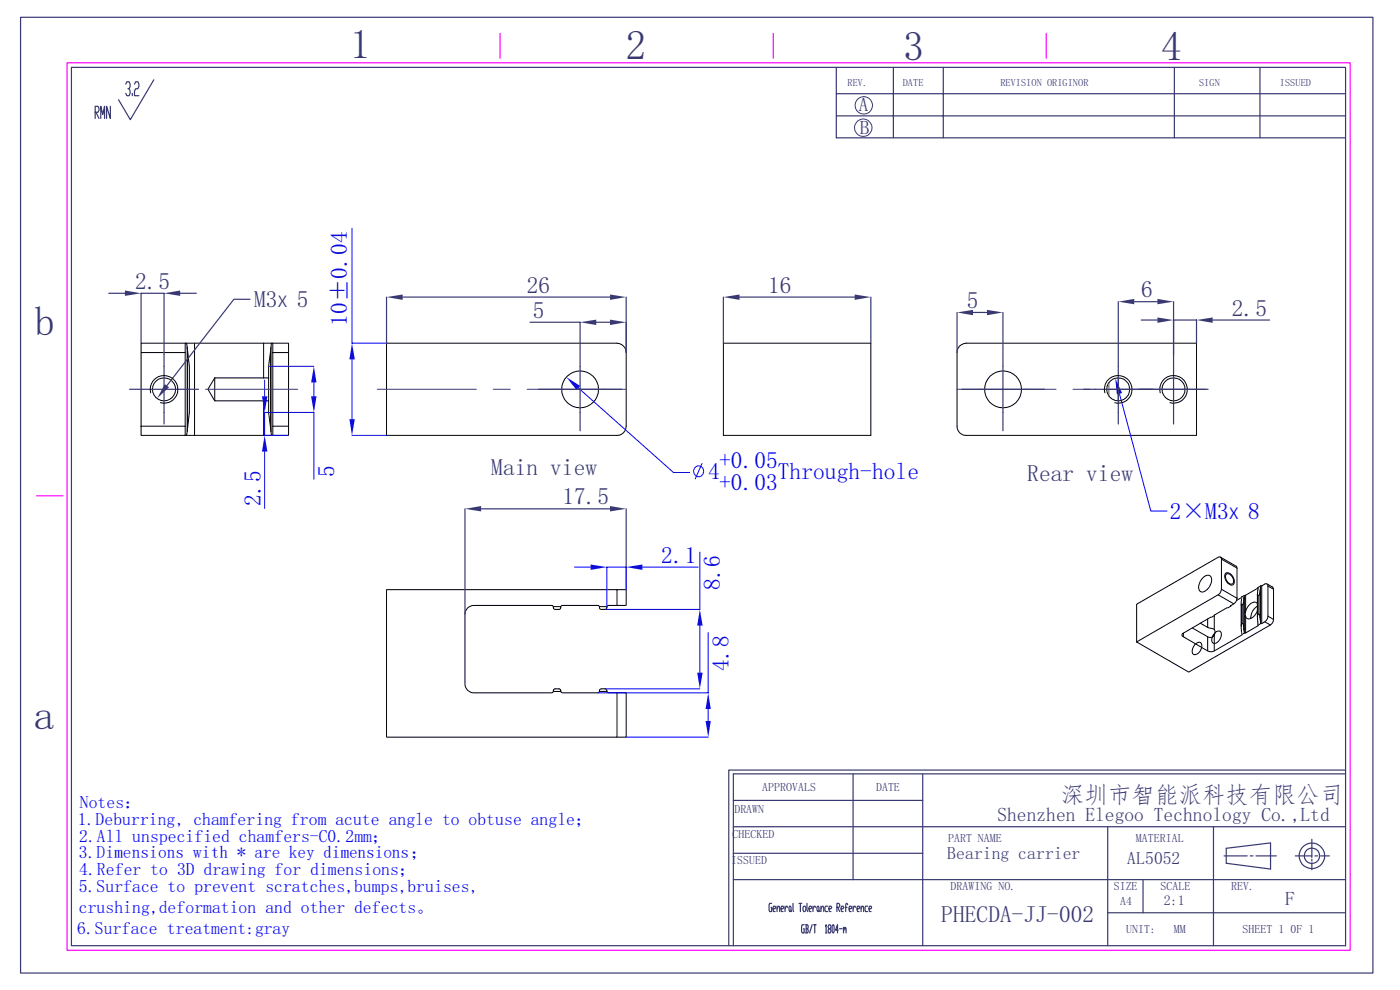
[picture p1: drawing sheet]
<svg xmlns="http://www.w3.org/2000/svg" width="297mm" height="210mm" viewBox="0 0 297 210" stroke-linecap="round" stroke-linejoin="round" font-family="sans-serif">
<path d="M14.2 13.3h272.2v188.3h-272.2zM106.1 7.1v5.2M164 7.1v5.2M222 7.1v5.2M7.7 105.2h5.6" fill="none" stroke="#f0f" stroke-width=".25"/>
<g fill="none" stroke="#393972" stroke-width=".25">
<path d="M4.4 3.7h286.9v202.7h-286.9zM15.2 14.3h270.3v186.3h-270.3zM26.7 17.8l.2-.5h.5l.2 1-.2 .5h-.3M27.4 18.8l.2 .5-.2 1h-.5l-.2-.5M28.1 19.8v.5M28.5 17.8l.3-.5h.5l.2 1-.2 .5h-.5l-.3 .5v1h1M32.6 16.9l-5 8.5-2.5-4.2M177.4 14.3v14.9h108.1M177.4 19.9h108.1M189.5 14.3v14.9M200.1 14.3v14.9M249.1 14.3v14.9"/>
<path d="M267.3 14.3v14.9M20.2 23.8h.6l.2-.4-.2-.9h-.6v2.6M20.4 23.8l.6 1.3M21.4 25.1v-2.6l.4 1.8 .4-1.8v2.6M23.4 22.5v2.6l-.8-2.6v2.6M177.4 24.6h108.1M82 63v9.8M85.4 63h44M132.8 63v11.7M155.6 175.4h129.9M155.6 169.8h40.1M181 164.2v22.4"/>
<path d="M195.7 164.2v36.4M235 175.4v25.2M257.4 175.4v25.2M260.1 179.9l9.4-1.1v5.5l-9.4-1.2zM278.3 178v3.9M285.5 163.3h-130.9v37.3M285.5 164.2h-129.9v36.4M155.6 186.6h129.9M155.6 181h40.1M163.7 191.6h-.4l-.1 .3 .1 1.5h.4v-.9h-.1M164 192.8h.4l.1-.3-.1-.3h-.3l-.1 .3 .1 .9h.3M164.8 192.8l.5-.6 .1 1.2"/>
<path d="M164.8 192.2v1.2M165.7 192.8h.4l.1-.3-.1-.3h-.3l-.1 .3 .1 .9h.3M166.5 192.2v1.2M167.1 192.5l-.3-.3-.3 .6M167.5 192.2h.2l.1 .3-.1 .9h-.2l-.1-.3zM167.8 193.1l.1 .3M168.2 191.6l.2 1.8M169.5 191.6h.6M169.8 191.6v1.8M170.5 192.2h.3l.1 .3v.6l-.1 .3h-.3l-.2-.3v-.6zM170.6 196.2h-.4l-.1 .3 .1 1.4h.4v-.9h-.1M170.9 196.2h.4l.1 .3-.1 .5"/>
<path d="M171 197h.3l.1 .6-.1 .3h-.4M171 196.2v1.7M171.2 191.6v1.5l.2 .3M171.6 192.8h.4l.2-.3-.2-.3h-.2l-.2 .3v.6l.2 .3h.2M172.3 196.2l-.6 1.7M172.5 192.2v1.2M172.6 196.2h.5M172.8 196.2v1.7M173.1 192.5l-.3-.3-.3 .6M173.5 192.2l.2 .3-.1 .9-.3-.3v-.6zM173.7 193.1l.2 .3M174.2 192.8l.4-.6 .2 .3v.9"/>
<path d="M174.2 192.2v1.2M175.1 196.5l.2-.3v1.7M175.1 197.9h.3M175.6 192.2h-.4l-.2 .3v.6l.2 .3h.4M175.9 192.8h.4l.1-.3-.1-.3h-.3l-.1 .3v.6l.1 .3h.3M175.9 197l-.2-.5 .2-.3h.2l.2 .5-.6 .6 .2 .6h.2l.2-.3-.2-.6M176.7 196.2l.3 .3-.2 1.4-.3-.3v-1.1zM177.5 192.5h.5l.1-.3-.1-.6h-.5v1.8M177.7 192.5l.4 .9M177.8 197.3h-.6l.5-1.1v1.7M178.1 197h.5M178.4 192.8h.5l.1-.3-.1-.3h-.3l-.2 .3 .2 .9h.3"/>
<path d="M178.9 197l.2-.3 .1 .6M178.9 196.7v1.2M179.2 197l.2-.3 .1 1.2M179.3 192.5h.4M179.8 191.9l-.1-.3h-.2l-.1 1.8M180.1 192.8h.5l.1-.3-.1-.3h-.3l-.2 .3 .2 .9h.3M181 192.2v1.2M181.5 192.5l-.1-.3h-.2l-.2 .6M181.8 192.8h.4l.2-.3-.2-.3h-.3l-.1 .3 .1 .9h.3M182.7 192.8l.2-.6h.2l.1 1.2M182.7 192.2v1.2M184.1 192.2h-.5l-.1 .3 .1 .9h.5"/>
<path d="M184.4 192.8h.4l.1-.3-.1-.3h-.3l-.1 .3 .1 .9h.3M235 193.6h50.5M242.5 186.6v7M259.7 181.6h4.9M265.2 181.6h.6M266.4 181.6h4.4M274.8 181.6h3.5M278.3 182.3v.4M278.3 183v1.5M278.9 181.6h.6M280.2 181.6h1.8"/>
<circle cx="278.3" cy="181.6" r="2.71"/>
<circle cx="278.3" cy="181.5" r="1.63"/>
</g>
<g fill="none" stroke="#393972" stroke-width=".21">
<circle cx="183.1" cy="27.1" r="1.86"/>
<circle cx="183.3" cy="22.4" r="1.86"/>
</g>
<g fill="none" stroke="#000" stroke-width=".21">
<path d="M82 72.8h48.9a2.03 2.03 0 0 1 1.9 2v15.6a1.95 1.95 0 0 1-1.9 2h-48.9zM258.9 118.2l3.3 1.9 .2 .4M259.1 118.6a.43 .43 0 0 0-.2-.4 .43 .43 0 0 0-.5 0l-17.3 10v8M259.1 118.6l3.3 1.9v6.4M259.1 118.6v6.4M251 134.3v.8M252.9 133.2l3.3 1.9v3M253.5 136.7l.8-.5 .4 .1a1.69 1.69 0 0 1-1.5 2.5 1.5 1.5 0 0 1 .3-2.1zM254.6 132.2l1.6 .9M254.9 122.8a1.27 1.27 0 0 1 2-.4 2.63 2.63 0 0 1-2 3.2 1.48 1.48 0 0 1-.2-2.3zM256.2 133.1l1.4 .4M256.2 131.3v1.8"/>
<path d="M257.6 133.5l.2 .4-.2 .8v3.4M257.6 134.7a.97 .97 0 0 1-1.4 .4M257.6 130.6v2.9M257.6 130.5v.1M257.6 130.6l-6.7 3.8-.2 .2 .2 .4 5.3 3.1 .9 .1 6.3-3.6M257.6 134.5l-.2 .5M257.7 134.3l.4-.3 .7-.1a1.78 1.78 0 0 1-1.1 2.6l-.4-.1a1.46 1.46 0 0 1 .4-2.1zM258.4 126.2l-17.3 10M259.1 125l-.3 .9-.4 .3 3.3 1.9M259.1 125l3.3 1.9M260.1 121.5a1.69 1.69 0 0 1 1.5 2.6 1.73 1.73 0 0 1-1.7-2.3zM260.2 121.8a1.36 1.36 0 0 1 1.3 .6 1.36 1.36 0 0 1 0 1.5 1.44 1.44 0 0 1-1.3-2.1z"/>
<path d="M261.1 128.6l-3.5 1.9M261.1 128.5v.1M261.7 128.1l-.6 .4M262.4 126.9l-.1 .5-.6 .7M263.3 128.1v4.8M263.4 132.4v2.2M263.4 126.7l-1.1 .7M263.7 132.2l.2 1.3M263.7 132.2l-.3 .2M263.7 128.3v3.9M263.7 128.3l-.3 .1M263.9 133.5l.1 .8"/>
<path d="M263.9 126.9v-.3v3.2M263.9 126.9l-.2 1.4M263.9 126.9v6.6M263.9 129.8v1M263.9 129.8h.3M264 126.3l-.6 .3v.2v5.6M264 126.3l-.1 .3M264 134.3l-.6 .3M264.2 129.8v1M264.2 130.8h-.3v3.1M264.2 130.8v3.5M264.2 126.3h-.2"/>
<path d="M266.7 129.5v.2a2 2 0 0 1-2.1 1.5l-.4-.4M266.7 128a1.15 1.15 0 0 0-1.8 .4l-.7 1.4M266.7 128.6a2.96 2.96 0 0 0-1.4 2.6M266.7 126.1v4.8M266.8 130.4l.1 2.2M266.9 132.6v.1l-2.7 1.6h-.2M266.9 132.6l1.4-.7 1.2 .7-17.3 10-11.1-6.4M266.9 124.7l-2.7 1.6v3.5M267.1 130.2l.3 1.4M267.1 130.2l-.3 .2M267.1 126.3v3.9M267.1 126.3l-.3 .1"/>
<path d="M267.4 131.6l.1 .7M267.4 124.9l-.3 1.4M267.4 124.6v7M267.4 124.6v7.3M267.5 124.3l-.1 .3M267.5 124.3l-.6 .3-.2 1.5 .1 4.3M267.5 124.3h.2M268.8 123.9l1.2 .6 .2 .5M269 130.7l-.1 .5-.6 .7M269 124.3a.43 .43 0 0 0-.2-.4 .43 .43 0 0 0-.5 0l-.6 .4v8M269 124.3l1.2 .7v6.4M269 130.7l1.2 .7"/>
<path d="M269 124.3v6.4M270.2 131.4l-.1 .5-.6 .7"/>
<circle cx="123.1" cy="82.6" r="3.9"/>
</g>
<path d="M263.4 126.7v.2M263.4 134.2v.5M266.9 124.7v.2M266.9 132.2v.5" fill="none" stroke="#f00" stroke-width=".21"/>
<g fill="#393972">
<path d="M82 63l3.4-.5v1.1z"/>
<path d="M129.4 62.5l3.4 .5-3.4 .6z"/>
</g>
<path d="M74.7 48.4v24.4h7.3M74.7 76.2v12.7M74.7 92.4h7.3" fill="none" stroke="#00f" stroke-width=".21"/>
<g fill="#00f">
<path d="M74.1 88.9h1.2l-.6 3.5z"/>
<path d="M74.7 72.8l.6 3.4h-1.2z"/>
</g>
<g fill="none" stroke="#00f" stroke-width=".21">
<path d="M122.7 82.3l20.2 17.9h3.4M148.9 98.3l-1.4 3.3"/>
<circle cx="148.2" cy="99.9" r="1.12"/>
</g>
<path d="M120.1 80l3 1.9-.8 .8z" fill="#00f"/>
<path d="M112.4 68.4h10.7v5.3M126.5 68.4h2.9M132.8 68.4v6.3" fill="none" stroke="#393972" stroke-width=".25"/>
<g fill="#393972">
<path d="M129.4 67.8l3.4 .6-3.4 .5z"/>
<path d="M123.1 68.4l3.4-.6v1.1z"/>
</g>
<path d="M123.1 73.8v8.8h-8.8M131.9 82.6h-8.8v8.8M98.6 107.9v22.4M102.1 107.9h27.3M132.8 107.9v17.1" fill="none" stroke="#393972" stroke-width=".25"/>
<path d="M80.1 82.6h20.9M104.6 82.6h3.6M111.8 82.6h21" fill="none" stroke="#393972" stroke-width=".21"/>
<path d="M82 125.1h48.9v3.3h-2l-.2 .3h-1.5l-.2-.3h-7.8l-.2 .3h-1.6l-.2-.3h-16.6a1.88 1.88 0 0 0-2 2v14.6a1.88 1.88 0 0 0 2 2h16.4l.4-.3h1.6l.3 .3h7.5l.4-.3h1.5l.4 .3h1.8v9.4h-48.9zM117.4 128.7v.4l.2 .1 1 .1a.42 .42 0 0 0 .4-.6M127.2 128.7v.4l.2 .1 1 .1a.42 .42 0 0 0 .3-.6M130.9 125.1h1.9v3.3h-1.9M117.4 146.7a.4 .4 0 0 1 .4-.6h.8a.4 .4 0 0 1 .4 .6M127.2 146.7a.4 .4 0 0 1 .4-.6h.8a.4 .4 0 0 1 .3 .6M130.9 147h1.9v9.4h-1.9" fill="none" stroke="#000" stroke-width=".21"/>
<g fill="#393972">
<path d="M98.6 107.9l3.5-.6v1.2z"/>
<path d="M129.4 107.3l3.4 .6-3.4 .6z"/>
</g>
<path d="M121.9 120.3h3.4M132.8 125v-4.7h-4.1v8.4M136.3 120.3h11.8" fill="none" stroke="#00f" stroke-width=".21"/>
<g fill="#00f">
<path d="M125.3 119.7l3.4 .6-3.4 .6z"/>
<path d="M132.8 120.3l3.5-.6v1.2z"/>
</g>
<path d="M148.5 117.1v12.2h-20.1M148.5 132.7v10M128.4 146.1h20.1" fill="none" stroke="#00f" stroke-width=".21"/>
<g fill="#00f">
<path d="M147.9 142.7h1.2l-.6 3.4z"/>
<path d="M148.5 129.3l.6 3.4h-1.2z"/>
</g>
<path d="M150.2 134.2v12.8h-23.4M132.9 156.4h17.3M150.2 150.4v2.5" fill="none" stroke="#00f" stroke-width=".21"/>
<g fill="#00f">
<path d="M149.7 152.9h1.1l-.6 3.5z"/>
<path d="M150.2 147l.6 3.4h-1.1z"/>
</g>
<path d="M153.5 72.8h31.2v19.6h-31.2z" fill="none" stroke="#000" stroke-width=".21"/>
<path d="M153.5 63v9.8M156.9 63h24.4M184.7 63v9.8" fill="none" stroke="#393972" stroke-width=".25"/>
<g fill="#393972">
<path d="M181.3 62.5l3.4 .5-3.4 .6z"/>
<path d="M153.5 63l3.4-.5v1.1z"/>
</g>
<g fill="none" stroke="#000" stroke-width=".21">
<path d="M203.6 73.4l.9-.5 .5-.1h48.8v19.6h-48.8a1.88 1.88 0 0 1-2-2v-15.6l.1-.5zM237.2 80.2v4.8"/>
<circle cx="212.8" cy="82.6" r="3.9"/>
<circle cx="237.2" cy="82.6" r="2.44"/>
<circle cx="248.9" cy="82.6" r="2.44"/>
</g>
<path d="M235.2 81.1v3" fill="none" stroke="#f00" stroke-width=".21"/>
<path d="M237.2 64v11.2M240.6 64h4.9M249 64v11.2" fill="none" stroke="#393972" stroke-width=".25"/>
<g fill="#393972">
<path d="M237.2 64l3.4-.6v1.1z"/>
<path d="M245.5 63.4l3.5 .6-3.5 .5z"/>
</g>
<path d="M242.1 67.9h3.4M253.8 72.8v-4.9h-4.8v7.3M257.3 67.9h12" fill="none" stroke="#393972" stroke-width=".25"/>
<g fill="#393972">
<path d="M245.5 67.3l3.5 .6-3.5 .6z"/>
<path d="M253.8 67.9l3.5-.6v1.2z"/>
</g>
<path d="M203 66.3v8.4M206.4 66.3h3M212.8 66.3v7.4" fill="none" stroke="#393972" stroke-width=".25"/>
<g fill="#393972">
<path d="M209.4 65.7l3.4 .6-3.4 .6z"/>
<path d="M203 66.3l3.4-.6v1.2z"/>
</g>
<path d="M237.5 83.6l6.6 24.8h3.5" fill="none" stroke="#00f" stroke-width=".21"/>
<path d="M236.6 80.2l1.4 3.2-1.1 .3z" fill="#00f"/>
<path d="M23.1 62.2h3.4M29.9 72.8v-10.6h4.9v13M38.2 62.2h3.5M212.8 73.8v8.8h-8.8M237.2 75.3v7.3h-7.3M249 75.3v7.3h-4.9M221.6 82.6h-8.8v8.8M241.6 82.6h3M242.1 82.6h-4.9v7.3M256.3 82.6h-7.3v7.3" fill="none" stroke="#393972" stroke-width=".25"/>
<g fill="none" stroke="#000" stroke-width=".21">
<path d="M39.3 74.8h-9.4v15.6M39.3 72.8h-9.4v2M39.3 72.8h.3l.1 .8M39.3 72.8v19.6M39.6 72.8h1.7v19.6M39.7 73.6v18l-.1 .8M39.7 73.6l.1 17.1M39.8 74.4l.4 3.3v9.8l-.4 3.2M41.3 72.8h14.6M57.4 74.4l-.4 3.3v9.8l.4 3.2M57.5 73.6l-.1 17.1M57.6 72.8l-.1 18.8"/>
<path d="M57.6 72.8h-1.7v7.4M57.6 72.8h.3M57.9 74.8h3.3v15.6M57.9 72.8h3.3v2M57.9 72.8v17.6M29.9 90.4v2h9.4M29.9 90.4h9.4M39.3 92.4h16.6M39.8 90.7l-.1 .9M45.6 80.2v4.8h10.3M45.6 80.2l-1.5 2.4 1.5 2.4M45.6 80.2h10.3"/>
<path d="M55.9 80.2h1.1M55.9 85v7.4h1.7M57 85h-1.1M57.4 90.7l.2 1.7M57.6 92.4h.3M57.9 90.4h3.3v2h-3.3zM234.4 83.3a2.93 2.93 0 0 1 2.6-3.6 2.93 2.93 0 0 1 3.1 3.1 2.93 2.93 0 0 1-3.6 2.6M246.1 83.3a2.93 2.93 0 0 1 2.6-3.6 2.93 2.93 0 0 1 3.2 3.1 2.93 2.93 0 0 1-3.7 2.6"/>
<circle cx="34.8" cy="82.6" r="2.45"/>
</g>
<path d="M203 82.6h21M227.6 82.6h3.6M234.8 82.6h21" fill="none" stroke="#393972" stroke-width=".21"/>
<g fill="#393972">
<path d="M34.8 62.2l3.4-.6v1.2z"/>
<path d="M26.5 61.6l3.4 .6-3.4 .6z"/>
</g>
<path d="M53 63.5h-3.4l-14.2 18.3" fill="none" stroke="#393972" stroke-width=".25"/>
<path d="M35 81.5l.9 .7-2.6 2.3z" fill="#393972"/>
<path d="M56.1 80.6v3.5M56.1 95.8v12M56.9 87.5h-.8v4.9h5" fill="none" stroke="#00f" stroke-width=".21"/>
<g fill="#00f">
<path d="M55.6 84.1h1.1l-.6 3.4z"/>
<path d="M56.1 92.4l.6 3.4h-1.1z"/>
</g>
<path d="M57.1 77.7h9.5M57.1 87.5h9.5v14.2M66.6 81.1v3" fill="none" stroke="#00f" stroke-width=".21"/>
<g fill="#00f">
<path d="M66.6 77.7l.5 3.4h-1.1z"/>
<path d="M66 84.1h1.1l-.5 3.4z"/>
</g>
<path d="M34.8 75.3v7.3h-7.3M42.1 82.6h-7.3v7.3" fill="none" stroke="#393972" stroke-width=".25"/>
<path d="M32 83.3a2.93 2.93 0 0 1 2.5-3.6 2.93 2.93 0 0 1 3.2 3.1 2.93 2.93 0 0 1-3.7 2.6" fill="none" stroke="#000" stroke-width=".21"/>
<path d="M43.6 82.6h19.6" fill="none" stroke="#393972" stroke-width=".21"/>
<g font-size="8.8" fill="#393972">
<text x="74.3" y="12.3">1</text>
<text x="132.8" y="12.6">2</text>
<text x="191.6" y="12.6">3</text>
<text x="246.3" y="12.6">4</text>
<text x="7.3" y="71">b</text>
<text x="7.2" y="154.6">a</text>
</g>
<g font-size="5" fill="#393972">
<text x="28.7" y="61.3">2.5</text>
<text x="53.9" y="65.1">M3↧5</text>
<text x="111.8" y="62.1">26</text>
<text x="162.9" y="62.1">16</text>
<text x="205.1" y="65.4">5</text>
<text x="242.1" y="63.1">6</text>
<text x="113" y="67.5">5</text>
<text x="261.3" y="67">2.5</text>
<text x="104.2" y="100.8">Main view</text>
<text x="217.9" y="102">Rear view</text>
<text x="119.3" y="107">17.5</text>
<text x="225" y="170.4">深圳市智能派科技有限公司</text>
<text x="199.7" y="195.5">PHECDA-JJ-002</text>
</g>
<g font-size="5" fill="#00f">
<text x="73.6" y="69.1" transform="rotate(-90 73.6 69.1)">10±0.04</text>
<text x="70.9" y="101.1" transform="rotate(-90 70.9 101.1)">5</text>
<text x="150.2" y="101.6">4</text>
<text x="152.6" y="99.3">+0.05</text>
<text x="165" y="101.6">Through-hole</text>
<text x="55.2" y="107.3" transform="rotate(-90 55.2 107.3)">2.5</text>
<text x="152.6" y="103.9">+0.03</text>
<text x="248.2" y="110.1">2×M3↧8</text>
<text x="140.3" y="119.4">2.1</text>
<text x="152.7" y="125.2" transform="rotate(-90 152.7 125.2)">8.6</text>
<text x="154.5" y="142.3" transform="rotate(-90 154.5 142.3)">4.8</text>
</g>
<g font-size="4.1" fill="#393972">
<text x="182.2" y="23.5">A</text>
<text x="182.4" y="28.4">B</text>
<text x="211.6" y="174.2">Shenzhen Elegoo Technology Co.,Ltd</text>
<text x="272.6" y="192">F</text>
</g>
<g font-size="3.8" fill="#00f">
<text x="16.9" y="171.4">Notes：</text>
<text x="16.5" y="175">1.Deburring, chamfering from acute angle to obtuse angle；</text>
<text x="16.8" y="178.6">2.All unspecified chamfers-C0.2mm；</text>
<text x="16.7" y="182.1">3.Dimensions with * are key dimensions；</text>
<text x="16.8" y="185.7">4.Refer to 3D drawing for dimensions；</text>
<text x="16.7" y="189.3">5.Surface to prevent scratches,bumps,bruises,</text>
<text x="16.7" y="193.6">crushing,deformation and other defects。</text>
<text x="16.3" y="198">6.Surface treatment:gray</text>
</g>
<g font-size="3.8" fill="#393972">
<text x="201" y="182.2">Bearing carrier</text>
<text x="239.1" y="183.3">AL5052</text>
</g>
<text font-size="3" fill="#393972" x="246.9" y="192">2:1</text>
<g font-size="2.5" fill="#393972">
<text x="161.7" y="167.8">APPROVALS</text>
<text x="185.8" y="167.8">DATE</text>
<text x="155.8" y="172.4">DRAWN</text>
<text x="155.4" y="177.8">CHECKED</text>
<text x="201.1" y="178.5">PART NAME</text>
<text x="241" y="178.5">MATERIAL</text>
<text x="155.1" y="183.4">ISSUED</text>
<text x="201.7" y="188.9">DRAWING NO.</text>
<text x="236.3" y="188.9">SIZE</text>
<text x="237.6" y="191.9">A4</text>
<text x="246.2" y="188.9">SCALE</text>
<text x="261.2" y="188.9">REV.</text>
<text x="238.9" y="197.9">UNIT:</text>
<text x="249" y="197.9">MM</text>
<text x="263.6" y="197.9">SHEET 1</text>
<text x="273.8" y="197.9">0F 1</text>
</g>
<g font-size="2.2" fill="#393972">
<text x="179.8" y="18.1">REV.</text>
<text x="191.5" y="18.1">DATE</text>
<text x="212.2" y="18.1">REVISION ORIGINOR</text>
<text x="254.4" y="18.1">SIGN</text>
<text x="271.5" y="18.1">ISSUED</text>
</g>
</svg>
